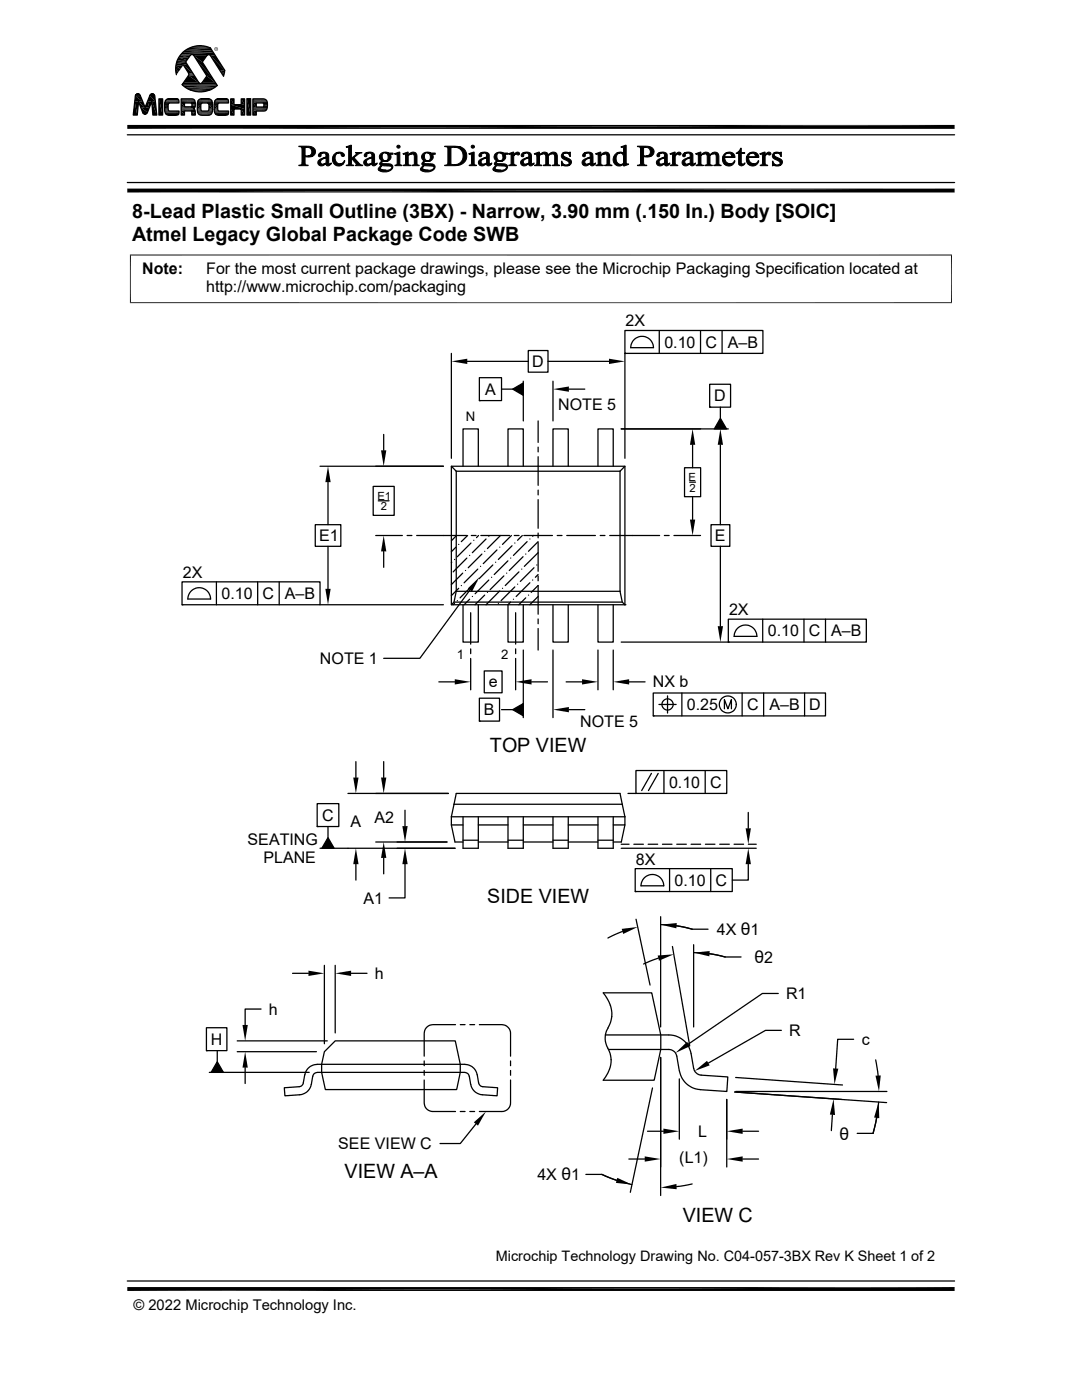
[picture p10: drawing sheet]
<svg xmlns="http://www.w3.org/2000/svg" width="216mm" height="279mm" viewBox="0 0 216 279" stroke-linecap="round" stroke-linejoin="round" font-family="sans-serif">
<g fill="none" stroke="#000" stroke-width=".25">
<path d="M27.1 18.9l-.5 4.1h.8l.2-2.7 .9 2.1a.49 .49 0 0 0 .4 .4 .49 .49 0 0 0 .5-.3M27.5 18.7l.5 .4 1 2.3 .9-2.4a.5 .5 0 0 1 .5-.3 .5 .5 0 0 1 .5 .4l.4 3.9h-.8l-.2-2.8-.9 2.2M27.5 18.7l-.4 .2M31.7 19.7h.7v3.3h-.7zM36.2 19.7h2.3a1.14 1.14 0 0 1 .4 1.6l-.3 .4 .3 .2 .1 1.1h-.7v-.6l-.2-.3h-1.3v.9h-.6zM36.3 16.9l.1 .1M36.4 17l1.6 1M36.6 13l1.1 1.8-1.4 2.1M38.1 18a5.1 5.1 0 0 0 3.7 0M38.7 11l2.6 4.2-1.2 1.5-.4-.2-2.7-4.1 1-1.4 .3-.1 .4 .2M42 9.5l2.8 4.6-.2 1.1-2.6-4.1-.4-.2-.3 .2-.9 1.3 2.9 4.7-1.5 .9M42 9.6a4.8 4.8 0 0 0-5.1 .5 4.8 4.8 0 0 0-1.7 4.8"/>
<path d="M46 19.7h.7v1.2h1.4v-1.2h.7v3.3h-.7v-1.2h-1.4v1.2h-.7zM49.3 19.7h.7v3.3h-.7zM49.3 19.7h.7M50.5 19.7h2a.84 .84 0 0 1 .9 1 1.09 1.09 0 0 1-.7 1.5h-1.6v.8h-.6zM25.4 36.4h165.1M25.4 26.9h165.1M33 20.2l.6-.5h1.6a.57 .57 0 0 1 .5 .3 .57 .57 0 0 1 0 .6h-2l-.2 .4v.7l.1 .3 .2 .2h1.9a.62 .62 0 0 1-.1 .6 .62 .62 0 0 1-.6 .2h-1.2a.96 .96 0 0 1-.9-1.2l.1-1.6M36.8 20.6h1.3l.2 .1v.5l-.1 .1h-1.4zM40.2 20.6h1.2l.2 .1 .1 1-.1 .4h-1.4l-.1-1.1zM42.3 20.2l-.3-.3-.4-.2h-1.5a.87 .87 0 0 0-.7 1.1v1a.94 .94 0 0 0 .9 1.2h1.1a.96 .96 0 0 0 1-1.2l-.1-1.6M42.9 20.2l.6-.5h1.6a.56 .56 0 0 1 .5 .9h-2l-.2 .4v.7l.1 .3 .2 .2h1.9a.62 .62 0 0 1-.1 .6 .62 .62 0 0 1-.6 .2h-1.2a.96 .96 0 0 1-1-1.2l.2-1.6M51.1 20.6h1.4l.1 .1v.5l-.1 .2h-1.4z"/>
<path d="M90.1 70.5v21M93.2 72.1h12.2M95.7 75.4h4.4v4.5h-4.4zM95.7 79.9h.1M100.1 77.7h2.2M102.3 77.7l2.1-1.3v2.5zM104.4 76.1v7.9M105.4 70h3.9v4.3h-3.9zM109.3 72.1h12.2M110.3 76.1v7.9M113.5 77.7h3.2M124.7 66h27.5v4.5h-27.5z"/>
<path d="M124.7 70.5h.1M124.7 70.5v21M126.6 67.7a2.27 2.27 0 0 1 2.5-.4 2.27 2.27 0 0 1 1.3 2.1h-4.5l.2-.9zM131.6 66v4.5M139.8 66v4.5M141.6 76.7h4.2v4.6h-4.2zM144.1 66v4.5M63.9 93h24.6M65.4 96.2v8.5M74.5 97.1h4.2v5.7h-4.2zM75.5 99.9h2.1M76.6 86.7v3.2"/>
<path d="M90.1 93h34.6v27.7h-34.6zM90.1 93l.9 1M91 94h32.7M91 94v24M92.4 93v-7.4h3v7.4M101.4 93v-7.4h3v7.4M107.4 84v4.3M107.4 89.2v1M107.4 91.1v5.8M107.4 97.8v1M107.4 99.7v5.7M110.3 93v-7.4h3.1v7.4"/>
<path d="M119.3 93v-7.4h3.1v7.4M123.7 94v24M124.7 93l-1 1M136.6 93.3h3.2v5.8h-3.2zM137.6 96.2h1.2M138.2 88.8v4.5M138.2 99.1v4.6M141.6 81.3h.1M143.7 88.8v15.9M143.7 83.5l1.3 2.1h-2.5zM143.7 81.3v2.2M145.3 85.6h-21.3"/>
<path d="M36.3 116.1h27.6v4.6h-27.6zM42 119.5a2.26 2.26 0 0 0-2.2-2.2 2.26 2.26 0 0 0-2.3 2.2h4.5M43.2 116.1v4.6M51.4 116.1v4.6M55.7 116.1v4.6M62.9 104.7h5.1v4.3h-5.1zM65.4 109v8.5M75 106.9h5.3M76.6 110v3.2M81.2 106.9h1M83.1 106.9h10M90.1 112.2v.1"/>
<path d="M90.7 111.7h.1M91 109.2l-.9 .9M91 118h32.7M91 118l-.4 2.2-.5 .5M91.1 106.9l-1 1M91.2 119.9h.1M91.5 117.4l-1.4 1.5M91.5 108.6h.1M92.1 116.9h.1M92.3 114.4l-2.2 2.3M92.9 113.9h.1M93.2 111.4l-2.8 2.7"/>
<path d="M93.3 106.9l-1.2 1.2M93.7 119.6l-1.1 1.1M93.7 110.8h.1M93.8 117.8l-10 13.6h-7.2M94 108.4l-2.8 2.7M94 106.9h1M94.3 119h.1M94.5 116.6l-2.7 2.7M94.5 107.8h.1M95.1 116h.1M95.3 113.6l-2.7 2.7M95.5 106.9l-.4 .4"/>
<path d="M95.9 113h.1M95.9 106.9h5.8M96.2 110.6l-2.8 2.7M96.7 118.8l-1.9 1.9M96.7 110h.1M97 107.6l-2.7 2.7M97.3 118.2h.1M97.5 115.8l-2.7 2.7M97.5 107h.1M98.1 115.2h.1M98.3 112.8l-2.7 2.7M98.9 112.2h.1"/>
<path d="M99.2 109.7l-2.8 2.8M99.7 117.9l-2.7 2.8M99.7 109.2h.1M99.9 106.9l-2.6 2.6M100.3 117.4h.1M100.5 114.9l-2.7 2.8M101.1 114.4h.1M101.3 111.9l-2.7 2.8M101.9 111.4h.1M102 106.9l-1.7 1.7M102.2 108.9l-2.8 2.8M102.4 119.6h.1"/>
<path d="M102.6 106.9h1M102.7 117.1l-2.7 2.8M102.7 108.4h.1M103.3 116.6h.1M103.5 114.1l-2.7 2.8M104.1 113.6h.1M104.2 106.9l-.9 .9M104.4 111.1l-2.8 2.8M104.5 106.9h5.7M104.9 119.3l-1.4 1.4M104.9 110.6h.1M105.2 108.1l-2.8 2.7"/>
<path d="M105.5 118.8h.1M105.7 116.3l-2.7 2.7M105.7 107.6h.1M106.3 115.8h.1M106.4 106.9l-.1 .1M106.6 113.3l-2.8 2.7M107.1 112.8h.1M107.4 114.7l-.6 .5M107.4 116.8l-1.4 1.4M107.4 119l-1.7 1.7M107.4 110.3l-2.8 2.7M107.4 108.1l-1.9 1.9"/>
<path d="M107.4 106.4v.9M107.4 108.3v5.7M107.4 115v.9M107.4 116.9v5.7M111.2 106.9h.9M113.1 106.9h5.7M119.8 106.9h.9M121.7 106.9h9.9M123.7 118l.5 2.2 .5 .5M132.6 106.9h.9M134.5 106.9h5.3M141.9 104.7h3.7v4.3h-3.7z"/>
<path d="M143.7 109v16M36.3 120.7h.1M63.9 120.7h24.6M87.6 136.1h3.1M90.6 120.2h33.6M90.7 120.4l-.3 .3M92.4 120.7v7.4h3v-7.4M93.9 122.3v6.2M93.9 129.5v1M93.9 131.4v6.3M95.7 139.3h4v4.6h-4zM96.6 133.9h3.6v4.4h-3.6z"/>
<path d="M99.4 120.4h.1M101.9 120.1l-.5 .6v7.4h3v-7.4M102.9 122.3v6.2M102.9 129.5v1M102.9 131.4v6.3M104.4 129.7v13.5M106.1 136.1h3.1M107.4 123.5v1M107.4 125.4v4.3M110.3 120.7v7.4h3.1v-7.4M110.3 129.7v13.5M113 136.1h3.1"/>
<path d="M119.3 120.7v7.4h3.1v-7.4M119.3 129.7v8M122.4 129.7v8M124 128.1h21.3M124.7 120.7h.1M125.5 136.1h3.2M130.3 138.3h34.4v4.6h-34.4zM133.2 138.9v3.4M136.1 138.3v4.6M145.3 123.6h27.6v4.5h-27.6zM145.3 128.1h.1M146.5 127h4.5"/>
<path d="M146.5 127a2.26 2.26 0 0 1 2.3-2.3 2.26 2.26 0 0 1 2.2 2.3M148.1 138.3v4.6M152.2 123.6v4.5M152.4 138.3v4.6M160.4 123.6v4.5M160.5 138.3v4.6M164.7 123.6v4.5M69.4 158.3h20.1M71 152v3.2M76.6 152v3.2M95.7 143.9h.1M100.1 141.6h2.2"/>
<path d="M102.3 141.6l2.1-1.2v2.5zM113.5 141.6h3.2M125.3 158.3h1.6M126.9 153.8h18.1v4.5h-18.1zM130 154.3l-2 3.5M130.3 142.9h.1M131.3 154.3l-1.9 3.5M131.5 140.6h3.4M132.5 153.8v4.5M140.7 153.8v4.5M144.5 141.5v-1.9l.7 1.9 .7-1.9v1.9M63.3 160.4h4.3v4.6h-4.3z"/>
<path d="M63.3 165h.1M63.9 169.3h26.9M65.4 165v2.2M65.4 167.2l1.3 2.1h-2.5zM71 172.5v3.1M75 168h14.2M76.6 171.2v3.2M80.8 172.5v6.7h-3.2M80.8 161.7v3.2M90.1 164.6l.7 3.4h1.6M90.1 163v1.6h2.3M90.1 163h34.6"/>
<path d="M90.6 160.5l.4-2.2h32.7l.5 2.2M90.6 160.5l-.5 2.5M90.6 160.5h33.6M92.4 167.7h3M95.4 164.6h6M95.4 168h6M95.4 163v6.3h-3v-6.3M101.4 167.7h3M104.4 164.6h5.9M104.4 168h5.9M104.4 163v6.3h-3v-6.3M110.3 167.7h3.1"/>
<path d="M113.4 164.6h5.9M113.4 168h5.9M113.4 163v6.3h-3.1v-6.3M119.3 167.7h3.1M122.4 163v6.3h-3.1v-6.3M124 168.5h1.5M124 169.3h26.9M124.2 160.5l.5 2.5M124.7 163v1.6h-2.3M124.7 164.6l-.7 3.4h-1.6M126.5 168.5h1.9M126.7 173.4h19.4v4.5h-19.4z"/>
<path d="M126.7 177.9h.1M128.7 175.1a2.27 2.27 0 0 1 2.4-.4 2.27 2.27 0 0 1 1.3 2.1h-4.5l.2-.9zM129.3 168.5h1.9M132.2 168.5h1.9M133.6 173.4v4.5M135 168.5h1.9M137.9 168.5h1.9M140.8 168.5h1.9M141.8 173.4v4.5M143.6 168.5h1.9M146.5 168.5h1.9M149.3 172.5v3.1h-3.2"/>
<path d="M149.3 162.1v3.2M149.3 168.5h1.6M58.4 194.2h3.2M64.7 192.7v15.6M66.9 192.7v13.4M70.1 194.2h3.1M124.2 185.9l-2.9 1.3M126.9 183.5l2.8 13.1M131.4 191.2l-3 1.2M131.8 182.9v22.1M131.8 184.5a22.6 22.6 0 0 1 6.3 .9h3.2M134.2 188.9l3.4 19.8"/>
<path d="M135 184.8l3.1 .6M138.4 188.5v16.5M138.4 190.1a22.5 22.5 0 0 1 6.3 .9h3.2M141.6 190.3l3.1 .7M155.3 198.3h-3.2l-14.7 10M41.2 205.1h4.1v4.6h-4.1zM41.2 209.7h.1M41.8 214h19.9M43.3 211.9l1.3 2.1h-2.5zM43.3 209.7v2.2M47.3 207.7h18M47.3 209.9h15.8"/>
<path d="M48.9 213.1v3.1M52.1 201.4h-3.2v3.2M63.3 214a.93 .93 0 0 0-.9 .8 5 5 0 0 1-.7 2.5l-.6 .7-.9 .4-3.3 .3-.2-1.6 3.4-.3 .4-.5 .3-1.8a2.55 2.55 0 0 1 2.5-2.1h29.5a2.54 2.54 0 0 1 2.4 2.1l.3 1.6 .4 .7 3.4 .3-.1 1.6-3-.2a2.48 2.48 0 0 1-2.3-2.1l-.3-1.6a.93 .93 0 0 0-.8-.8M63.3 214h29.5M64.7 209.9l2.2-2.2h23.9l1 4.7v1.6l-.7 3.4h-26.2l-.7-3.4v-1.6zM84.6 215.5v4.6a1.72 1.72 0 0 0 1.8 1.7h4.5M84.6 211.7v1M84.6 213.6v1M90.9 204.5h-4.5a1.76 1.76 0 0 0-1.8 1.7v4.6M91.8 204.5h1M93.7 204.5h1M95.7 204.5h4.5a1.76 1.76 0 0 1 1.7 1.7v4.6"/>
<path d="M101.9 211.7v1M101.9 213.6v1M101.9 215.5v4.6a1.72 1.72 0 0 1-1.7 1.7h-4.5M120.8 206.5h12.7a4.5 4.5 0 0 1 4.4 3.8M121.3 205.1a5.6 5.6 0 0 0-.5-6.4l-.4-.6h9.6l1.8 8.4v2.9l-1.3 6.2h-10.1l1.2-2.2M121.3 205.2a4.1 4.1 0 0 0 .2 4.3 4.8 4.8 0 0 1 .1 3.9M121.4 209.4h12.1a1.62 1.62 0 0 1 1.5 1.4l.6 2.9M130.2 217.1l-4.4 20.9M131.8 211v27.6M135.6 215.3v12.1M135.6 213.7a4.5 4.5 0 0 0 4.1 3.8l5.3 .3 .2-2.9-5.3-.3M137.9 210.3l.5 2.9a1.64 1.64 0 0 0 1.5 1.4"/>
<path d="M145 219.4v13.5M146.6 217.9l30.3 2.1M146.8 215l21.3 1.5M146.8 217.8h30.2M155.9 205.6h-3.2l-11.3 6.6M170.3 207.4h-3.1l-.4 5.9M174.7 211.5l.5 3.2M175.3 219.9l-.4 3.2-.7 3.1M91.8 221.8h1M93.7 221.8h1M95 224.3l-3.2 3.9h-4M116.9 234.4h3.2l2.9 1.2 3.1 .8"/>
<path d="M120.1 234.4l2.9 1.2M125.5 231.3h3.2M129.2 225.8h3.2M138.1 236.3l-3.1 .5M148.2 231.3h3.2M148.2 225.8h3.2M166.1 222.5l-.2 3.1M174.9 223.1l-.7 3.1h-3.2M25.4 255.7h165.1"/>
<circle cx="133.2" cy="140.6" r="1.12"/>
<circle cx="145.2" cy="140.6" r="1.69"/>
</g>
<g fill="#000">
<path d="M27 19.1l1 .1h-1zM27 19.1h1v.1zM27 19.2l1.5 1.1h-1.6zM27 19.2h1l.5 1.1zM27 19.1h1zM27.1 19h.9zM27.1 19l.9 .1zM27.1 18.9h.8zM27.1 18.9l.8 .1zM27.2 18.8l.7 .1zM27.2 18.8h.6zM27.2 18.8h.5z"/>
<path d="M27.3 18.7l.4 .1zM27.3 18.7h.4zM27.4 18.7h.2zM27.4 18.7h.3zM27.5 18.7h.1zM29.9 19.1l1.1 1.1h-1.6zM29.9 19.1h1l.1 1.1zM29.9 19.1h1zM29.9 19l1 .1zM29.9 19h.9zM30 19h.8zM30 18.9h.8z"/>
<path d="M30 18.9l.8 .1zM30.1 18.8l.7 .1zM30.1 18.8h.6zM30.1 18.8h.5zM30.2 18.7l.4 .1zM30.2 18.7h.4zM30.2 18.7h.3zM30.3 18.7h.2zM31.7 19.7l.7 3.3h-.7zM31.7 19.7h.7v3.3zM33.5 19.7h2zM33.5 19.7h1.9z"/>
<path d="M33.5 19.7h1.8zM33.6 19.7h1.7zM35 13.8l.6 .6h-.5zM35 13.8h1l-.4 .6zM35.1 13.2l.9 .6h-1zM35.1 13.2h1.4l-.5 .6zM35.1 14.4l.1 .5zM35.1 14.4h.5l-.4 .5zM35.1 13l1.4 .2h-1.4zM35.1 13h1.5l-.1 .2zM35.3 12.4l1.9 .2h-2zM35.3 12.4h1.7l.2 .2z"/>
<path d="M35.4 12l1.6 .4h-1.7zM35.4 12h1.9l-.3 .4zM35.6 11.5l1.7 .5h-1.9zM35.6 11.5h2.1l-.4 .5zM36.6 13l1.9 1.6h-.9zM36.6 13h.8l1.1 1.6zM37.6 15.1l2.1 1.4h-3.1zM37.6 15.1h1.2l.9 1.4zM37.6 14.6l.9 .1zM37.7 14.7h.9zM37.7 15l1.1 .1zM37.7 14.7l.9 .1z"/>
<path d="M37.7 14.9l1 .1zM37.7 14.8l1 .1zM37.7 14.9h1zM38.7 11.1l1.7 1.3h-.9zM38.7 11.1h2.6l-.9 1.3zM38.7 18.2l1.9 .1zM39 9.2h1.8zM39.3 18.3h1.3zM39.5 12.4l2.6 2.8h-.8zM39.5 12.4h.9l1.7 2.8zM39 9.2h1.7zM39.6 9.1l1.1 .1z"/>
<path d="M39.6 9.1h.6zM39.9 19.7l2 .1zM39.9 19.7h2zM40 19.7h1.9zM40 19.7h1.8zM40.1 19.7h1.7zM40.1 19.7h1.6zM41.3 15.2l1.7 1.3h-2.7zM41.3 15.2h.8l.9 1.3zM41.6 10.9h1.2zM41.7 10.9h1.2zM41.8 10.9l1.1 .1z"/>
<path d="M41.9 11h1zM41.9 11l1 .1zM42 11.1l2.9 3h-1zM42 11.1h.9l2 3zM42.8 9.8v.1zM42.8 9.7v.1zM42.8 9.9l.1 .2zM42.9 9.5l-.1 .2zM42.9 9.7l-.1 .1zM42.9 9.9v.2zM42.9 10.1h.1zM42.8 9.7l.1-.1z"/>
<path d="M42.9 10l.1 .1zM42.9 9.5h.1zM43 10.1l.1 .1zM43 9.4l.1 .1zM43.1 10.1h.2zM43.1 9.4l.2 .1zM43.3 10.1h.1zM43.3 19.7h2zM43.3 9.4v.2zM43.4 9.9l-.1 .1zM43.4 19.7h1.9zM43.4 19.7h1.8z"/>
<path d="M43.3 9.6l.1 .1zM43.3 9.4l.1 .1zM43.3 10l.2-.1zM43.4 9.8v.1zM43.4 9.7v.1zM43.5 19.7h1.7zM43.4 9.5l.1 .2zM43.5 9.8l-.1 .1zM43.5 9.7l-.1 .1zM43.9 14.1l.9 .5h-.6zM43.9 14.1h1l-.1 .5zM44.2 14.6l.4 .6z"/>
<path d="M44.2 14.6h.6l-.2 .6zM46 19.7l.7 1.2h-.7zM46 19.7h.7v1.2zM48.1 19.7l.7 1.2h-.7zM48.1 19.7h.7v1.2zM49.3 19.7l.7 3.3h-.7zM49.3 19.7h.7v3.3zM25.4 37.6h165.1l-165.1 .8zM25.4 38.4l165.1-.8v.8zM25.4 24.9h165.1l-165.1 .8zM25.4 25.7l165.1-.8v.8zM26.9 20.3h.7z"/>
<path d="M26.9 20.3l.5 2.7h-.8zM26.9 20.3h.7l-.2 2.7zM27.6 20.3h.9zM27.6 20.3l1.4 1.1h-.9zM27.6 20.3h.9l.5 1.1zM28.1 21.4l1.3 1h-.9zM28.1 21.4h1.7l-.4 1zM28.5 22.4h.9zM28.5 22.4l.9 .1zM28.5 22.5h.9zM28.5 22.5l.8 .1zM28.6 22.6h.7z"/>
<path d="M28.6 22.6l.7 .1zM28.6 22.7h.7zM28.6 22.7h.6zM28.7 22.7h.5zM28.7 22.7l.4 .1zM28.8 22.8h.3zM28.8 22.8h.2zM28.9 22.8h.1zM29.4 20.2l.4 1.2h-.8zM29.4 20.2h.9l-.5 1.2zM30.3 20.2l1 2.8h-.8zM30.3 20.2h.7l.3 2.8z"/>
<path d="M32.9 20.7l.7 .1zM32.9 20.7h.7zM32.9 20.8h.7zM32.9 20.8l.6 .2h-.6zM32.9 20.8h.7l-.1 .2zM32.9 21l.6 .7h-.6zM32.9 21h.6v.7zM32.9 21.7l.7 .1h-.7zM32.9 21.7h.6l.1 .1zM32.9 21.8h.7zM32.9 21.8l.7 .1zM32.9 21.9l.7 .1z"/>
<path d="M32.9 22h.7zM32.9 20.6h1zM32.9 20.6h.9zM32.9 20.6h.8zM32.9 20.6l.7 .1zM32.9 22l.8 .1zM32.9 22.1h.8zM32.9 22.1h.9zM32.9 22.1l.9 .1zM33.4 22.9l2 .1zM33.5 23h1.7zM33.5 23h1.9z"/>
<path d="M33.6 23h1.6zM33.6 23h1.4zM36.2 20.6l.6 .7h-.6zM36.2 20.6h.6v.7zM36.2 22.1l.6 .9h-.6zM36.2 22.1h.6v.9zM38.1 20.6h.8zM38.1 22.1h.8zM38.1 20.6h.9zM38.1 21.3h.8zM38.1 22.1l.8 .1zM38.2 22.2h.7z"/>
<path d="M38.2 20.6h.8zM38.2 21.3h.7zM38.2 22.2l.7 .1zM38.2 20.6l.8 .1zM38.2 21.2l.7 .1zM38.2 22.3l.7 .1zM38.3 20.7h.7zM38.2 21.2h.7zM38.3 21.2h.6zM38.3 22.4h.7zM38.3 22.4l.7 .6h-.7zM38.3 22.4h.7v.6z"/>
<path d="M38.3 20.7l.7 .1zM38.3 20.8l.7 .1zM38.3 21.1l.6 .1zM38.3 20.9l.7 .1h-.7zM38.3 20.9h.7v.1zM38.3 21l.7 .1zM38.3 21.1h.6zM38.3 21.1h.7zM39.4 20.7l.7 .1zM39.4 20.7h.7zM39.4 20.8h.7zM39.4 20.8l.7 .2h-.7z"/>
<path d="M39.4 20.8h.7v.2zM39.4 21l.7 .7h-.7zM39.4 21h.7v.7zM39.4 21.7l.7 .1h-.7zM39.4 21.7h.7v.1zM39.4 21.8h.7zM39.4 21.8l.7 .1zM39.4 21.9l.7 .1zM39.4 22h.8zM39.4 20.6h1zM39.4 20.6h.9zM39.4 20.6h.8z"/>
<path d="M39.4 20.6l.8 .1zM39.4 20.7h.8zM39.4 22l.8 .1zM39.4 22.1h.8zM39.4 22.1h.9zM39.4 22.1l1 .1zM39.9 22.9l1.8 .1zM39.9 22.9h2zM40.1 23h1.3zM40.1 23h1.6zM41.3 20.6h1.1zM41.4 20.6h1z"/>
<path d="M41.5 20.6h.9zM41.4 22.2h1zM41.5 22.1h.9zM41.6 20.6l.8 .1zM41.6 22.1h.8zM41.6 20.7h.8zM41.6 22l.8 .1zM41.6 20.7l.8 .1zM41.7 20.8h.7zM41.7 22h.7zM41.7 20.8l.7 .2h-.7zM41.7 20.8h.7v.2z"/>
<path d="M41.7 21.8h.7zM41.7 21.8l.7 .1zM41.7 21.9l.7 .1zM41.7 21.9h.7zM41.7 21l.7 .7h-.7zM41.7 21h.7v.7zM41.7 21.7l.7 .1h-.7zM41.7 21.7h.7v.1zM42.7 20.7l.8 .1zM42.7 20.7h.8zM42.7 20.8h.8zM42.7 20.8l.7 .2h-.7z"/>
<path d="M42.7 20.8h.8l-.1 .2zM42.7 21l.7 .7h-.7zM42.7 21h.7v.7zM42.7 21.7l.8 .1h-.8zM42.7 21.7h.7l.1 .1zM42.7 21.8h.8zM42.7 21.8l.8 .1zM42.7 21.9l.8 .1zM42.8 20.6h1zM42.8 20.6h.9zM42.8 20.6h.8zM42.8 20.6l.7 .1z"/>
<path d="M42.8 20.7h.7zM42.8 22h.7zM42.8 22l.8 .1zM42.8 22.1h.8zM42.8 22.1l.9 .1zM43.3 22.9l2 .1zM43.4 23h1.7zM43.4 23h1.9zM43.5 23h1.6zM43.5 23h1.4zM46 20.9l2.8 .9h-2.8zM46 20.9h2.8v.9z"/>
<path d="M46 21.8l.7 1.2h-.7zM46 21.8h.7v1.2zM48.1 21.8l.7 1.2h-.7zM48.1 21.8h.7v1.2zM50.5 20.6l.6 .8h-.6zM50.5 20.6h.6v.8zM50.5 22.2l.6 .8h-.6zM50.5 22.2h.6v.8zM52.4 20.6h.9zM52.5 20.6h.8zM52.5 21.4h.8zM52.5 21.3l.8 .1z"/>
<path d="M52.5 21.3h.8zM52.6 20.6h.7zM52.6 21.3h.7zM52.6 20.6l.7 .1zM52.6 21.2l.7 .1zM52.6 20.7h.8zM52.6 20.7l.8 .1h-.7zM52.6 20.7h.8v.1zM52.6 21.1h.7zM52.6 21.1h.8zM52.6 21.1l.7 .1zM52.6 21.2h.7z"/>
<path d="M52.7 20.8l.7 .3h-.7zM52.7 20.8h.7v.3zM52.7 21.1h.7zM90.1 72.1l3.1-.5v1zM102.3 77.7l2.1-1.3v2.5zM110.3 77.7l3.2-.6v1.1zM121.5 71.6l3.2 .5-3.2 .5zM65.4 93l.6 3.2h-1.1zM76 89.9h1.1l-.5 3.1zM138.2 85.6l.5 3.2h-1zM143.7 85.6l.6 3.2h-1.1zM143.7 83.5l1.3 2.1h-2.5z"/>
<path d="M64.9 117.5h1.1l-.6 3.2zM76.6 106.9l.5 3.1h-1.1zM93.3 117.4l2.4-2.2-1.5 2.9zM137.7 103.7h1l-.5 3.2zM90.7 135.6l3.2 .5-3.2 .5zM102.9 136.1l3.2-.5v1zM116.1 135.6l3.2 .5-3.2 .5zM122.4 136.1l3.1-.5v1zM143.2 125h1.1l-.6 3.1zM70.5 155.2h1l-.5 3.1zM76 155.2h1.1l-.5 3.1zM102.3 141.6l2.1-1.2v2.5z"/>
<path d="M110.3 141.6l3.2-.5v1.1zM65.4 167.2l1.3 2.1h-2.5zM71 169.3l.5 3.2h-1zM76.6 168l.5 3.2h-1.1zM80.3 164.9h1l-.5 3.1zM80.8 169.3l.5 3.2h-1zM148.8 165.3h1l-.5 3.2zM149.3 169.3l.5 3.2h-1zM61.6 193.7l3.1 .5-3.1 .6zM66.9 194.2l3.2-.5v1.1zM124.1 185.4l3.2-.4-2.9 1.4zM131.2 190.7l3.3-.2-3 1.2z"/>
<path d="M131.8 184.5l3.2-.3v1.1zM138.4 190.1l3.2-.3-.1 1.1zM43.3 211.9l1.3 2.1h-2.5zM48.9 209.9l.5 3.2h-1zM48.4 204.6h1l-.5 3.1zM134.8 210.1l2.3-2.2 .6 .9zM138.6 213.7l2.5-2 .5 .9zM166.2 213.2l1.1 .1-.8 3.1zM174.7 214.7l1-.1-.3 3.2zM94.6 224l2.4-2.2-1.6 2.8zM123.2 235.1l2.9 1.3-3.2-.3zM128.7 230.8l3.1 .5-3.1 .5z"/>
<path d="M132.4 225.2l3.2 .6-3.2 .5zM131.8 237l3.2-.7v1zM145 231.3l3.2-.5v1zM145 225.8l3.2-.6v1.1zM166.3 219.3l.3 3.2-1-.1zM175.3 219.9l.2 3.3-1.1-.2zM25.4 256.9h165.1l-165.1 .7zM25.4 257.6l165.1-.7v.7z"/>
</g>
<g fill="none" stroke="#000" stroke-width=".2">
<path d="M33 20h2.7M33.1 19.9h2.6M33.1 19.9h2.5M33.2 19.9h2.4M33.3 19.8h2.3M33.4 19.8h2.1M35.9 11h2.1M36 11h2M36.2 19.7l2.4 .1M36.2 19.8h2.5M36.2 19.9h2.6M36.3 16.9h7"/>
<path d="M36.4 17h6.9M36.5 16.7h6.6M36.5 16.6h3.3M36.6 16.5h3.1M36.9 17.4h6M37.5 17.7h4.9M37.8 9.5h4.2M37.9 9.4h4M38.2 10.9h-2.2M38.4 9.3h3M38.4 9.2h2.9M38.4 10.9h3.2"/>
<path d="M38.5 11h2.9M38.6 11h2.7M38.7 11.1h2.6M38.7 18.3h2.5M39.6 20h2.6M39.6 19.9h2.6M39.7 19.8h2.4M39.8 19.8h2.2M39.9 19.8h2M40.2 16.6h2.9M40.3 16.6h2.7M42.8 10.9h-6.8"/>
<path d="M42.9 20h2.7M43 19.9h2.6M43 19.9h2.5M43.1 19.9h2.4M43.1 19.8h2.4M43.2 19.8h2.2M50.5 19.7l2.4 .1M50.5 19.8h2.5M50.5 19.9h2.6M50.5 20h2.7M32.9 20.5h2.8M32.9 22.2h2.8"/>
<path d="M32.9 22.3h2.8M32.9 20.4h2.8M32.9 20.3h2.8M32.9 22.4h2.8M32.9 22.5h2.8M32.9 20.2h2.8M33 20.1h2.7M33 22.6h2.7M33 22.7h2.7M33.1 22.8h2.6M33.3 22.9h2.3M33.3 22.9h2.2"/>
<path d="M35.6 22.8l-2.4 .1M36.2 20.1h2.7M36.2 20.2h2.7M36.2 21.4h2.7M36.2 21.5h2.7M36.2 21.6h2.6M36.2 21.7h2.4M36.2 21.7h2.5M36.2 21.8h2.6M36.2 21.9h2.7M36.2 22h2.7M36.2 22.1h2.7"/>
<path d="M38.7 21.6l-2.5 .1M39.4 20.5h3M39.4 22.2h3M39.4 20.4h3M39.4 22.4h3M39.4 22.5h2.9M39.4 20.2h3M39.5 22.6h2.8M39.5 20.1h2.8M39.5 22.7h2.7M39.6 22.8h2.6M39.7 22.9h2.4"/>
<path d="M39.8 22.9h2.2M42.8 22.2h2.8M42.8 20.5h2.8M42.8 20.4h2.8M42.8 22.3h2.8M42.8 20.3h2.8M42.8 22.4h2.8M42.8 22.5h2.8M42.8 20.2h2.8M42.9 22.6h2.7M42.9 20.1h2.7M42.9 22.7h2.7"/>
<path d="M43 22.8h2.6M43.2 22.9h2.2M45.5 22.8l-2.4 .1M50.5 20.1h2.7M50.5 20.2h2.8M50.5 20.4h2.8M50.5 20.5h2.8M50.5 21.4h2.8M50.5 21.7h2.8M50.5 21.8h2.8M50.5 22h2.7M50.5 22h2.6"/>
<path d="M50.5 22.1h2.5M50.5 22.1h2.4M26 50.8v9.7M189.9 50.8v9.7M189.9 50.9h-164M25.9 60.4h164"/>
</g>
<g fill="#000" stroke="#000" stroke-width=".2">
<path d="M80.4 30.7h.3zM118.9 30.7h.2zM123.9 29.3l.3 .1zM151.6 30.7h.3z"/>
<path d="M60.2 29.4h1.1l-.4 .1v1.6h1.5l-1.5 .1v1.6l.6 .3h-1.9v-.1a.5 .5 0 0 0 .7-.6z" fill-rule="evenodd"/>
<path d="M59.6 29.2h1.6a1.27 1.27 0 0 1 1.7 1.5l-.5 .4h-1a.87 .87 0 0 0 .8-.9 .87 .87 0 0 0-.9-.8h-1.1z" fill-rule="evenodd"/>
<path d="M60.9 31.2h1.3z" fill-rule="evenodd"/>
<path d="M63.6 30.7l.3-.2h.6a.54 .54 0 0 0-.5 .7l-.3 .1-.2-.2z" fill-rule="evenodd"/>
<path d="M63.6 32l.9-.5h.6l-.6 .2a.54 .54 0 0 0-.5 .5 .54 .54 0 0 0 .4 .6h.5a.76 .76 0 0 1-1.1 .3 .76 .76 0 0 1-.2-1.1z" fill-rule="evenodd"/>
<path d="M63.9 30.5a1.1 1.1 0 0 1 1.7 .6v1.5l.1 .1 .3 .1a.48 .48 0 0 1-.5 .3 .48 .48 0 0 1-.4-.4l-.3-.1 .3-.1v-1h-.5a.45 .45 0 0 0 .5-.4 .45 .45 0 0 0-.3-.5z" fill-rule="evenodd"/>
<path d="M64.4 32.8l.7-.1z" fill-rule="evenodd"/>
<path d="M65.7 32.7l.4-.2-.1 .3z" fill-rule="evenodd"/>
<path d="M66.6 30.9l.5-.4h.5a.99 .99 0 0 0-.6 1.6l.5 .5 1 .1a1.32 1.32 0 0 1-1.8 0 1.32 1.32 0 0 1-.1-1.8z" fill-rule="evenodd"/>
<path d="M67.1 30.5a1.03 1.03 0 0 1 1.6 .6v.1a.46 .46 0 0 1-.5-.1 .46 .46 0 0 1-.2-.4z" fill-rule="evenodd"/>
<path d="M67.8 32.7l.5-.1 .5-.5-.3 .6z" fill-rule="evenodd"/>
<path d="M69.1 29.3l.2 .1z" fill-rule="evenodd"/>
<path d="M69.1 29.3l1-.3v3.7l.5 .4h-1.5l.3-.2 .2-.3v-3l-.1-.2z" fill-rule="evenodd"/>
<path d="M70.9 30.4h1.3l-.7 .4-.9 .7 1.1 1.1 .7 .5h-1.5l.2-.3-1-1.2 1-.8v-.2z" fill-rule="evenodd"/>
<path d="M72.8 30.7l.2-.2h.7a.54 .54 0 0 0-.5 .7 .31 .31 0 0 1-.5 0 .31 .31 0 0 1 .1-.5z" fill-rule="evenodd"/>
<path d="M72.7 32l.9-.5h.6l-.6 .2a.53 .53 0 0 0-.5 .6 .53 .53 0 0 0 .5 .5h.5a.77 .77 0 0 1-1.1 .3 .77 .77 0 0 1-.3-1.1z" fill-rule="evenodd"/>
<path d="M73 30.5a1.06 1.06 0 0 1 1.7 .6l.1 1.5 .3 .2a.48 .48 0 0 1-.5 .3 .48 .48 0 0 1-.4-.4l-.2-.1 .2-.1v-1h-.5a.46 .46 0 0 0 .5-.4 .46 .46 0 0 0-.2-.5z" fill-rule="evenodd"/>
<path d="M73.6 32.8l.6-.1z" fill-rule="evenodd"/>
<path d="M74.9 32.7l.3-.2-.1 .3z" fill-rule="evenodd"/>
<path d="M75.7 33.3l.5-.2a.44 .44 0 0 0-.3 .5 .44 .44 0 0 0 .5 .3l.6 .1h-1.4a.42 .42 0 0 1 .1-.7z" fill-rule="evenodd"/>
<path d="M76 30.6l.6-.2 .9 .1h-.7a.84 .84 0 0 0-.5 .8 .84 .84 0 0 0 .5 .8h.7l-1.1 .1-.2 .1v.3l1 .1a.85 .85 0 0 1 1.2 .7l-.5 .6a2.24 2.24 0 0 1-1.8 .2l-.5-.2h1.4a.83 .83 0 0 0 1.1-.7l-.3-.2h-1.2a.53 .53 0 0 1-.6 0 .53 .53 0 0 1-.2-.6l.5-.4-.5-.3a.83 .83 0 0 1 .2-1.2z" fill-rule="evenodd"/>
<path d="M76.4 32.2l1-.1z" fill-rule="evenodd"/>
<path d="M76.8 30.5l1.6 .1v.2h-.5a.82 .82 0 0 1-.4 1.3h-.6a.81 .81 0 0 0 .6-.8 .81 .81 0 0 0-.7-.8z" fill-rule="evenodd"/>
<path d="M78.7 30.7h.3z" fill-rule="evenodd"/>
<path d="M78.7 30.7l1.1-.3v2.1a.37 .37 0 0 0 .4 .5v.1h-1.4l.4-.4v-1.5l-.1-.4z" fill-rule="evenodd"/>
<path d="M80.4 30.7l1-.3v.5h-.5z" fill-rule="evenodd"/>
<path d="M80.9 30.9l1.3-.2-.8 .4 .1 1.6 .4 .4h-1.4l.4-.4z" fill-rule="evenodd"/>
<path d="M81.7 30.7a.83 .83 0 0 1 .9-.4 .83 .83 0 0 1 .6 .8v1.6l.5 .4h-1.5l.3-.2 .2-.2-.1-1.7-.2-.3z" fill-rule="evenodd"/>
<path d="M84.1 33.3l.5-.2a.44 .44 0 0 0-.2 .5 .44 .44 0 0 0 .4 .3l.6 .1h-1.4a.42 .42 0 0 1 .1-.7z" fill-rule="evenodd"/>
<path d="M84.5 30.6l.5-.2 .9 .1h-.7a.84 .84 0 0 0-.5 .8 .84 .84 0 0 0 .5 .8h.7l-1.1 .1-.2 .1v.3l1.1 .1a.82 .82 0 0 1 1.1 .8l-.5 .5a2.24 2.24 0 0 1-1.8 .2l-.5-.2h1.4a.83 .83 0 0 0 1.2-.7l-.4-.2h-1.2a.53 .53 0 0 1-.6 0 .53 .53 0 0 1-.2-.6l.5-.4-.4-.3a.83 .83 0 0 1 .2-1.2z" fill-rule="evenodd"/>
<path d="M84.8 32.2l1-.1z" fill-rule="evenodd"/>
<path d="M85.2 30.5l1.6 .1v.2h-.5a.82 .82 0 0 1-.4 1.3h-.6a.81 .81 0 0 0 .6-.8 .81 .81 0 0 0-.7-.8z" fill-rule="evenodd"/>
<path d="M88.7 29.2h2l1.3 .2-2 .1v3.3l1.9 .1-1 .2h-2.2v-.1a.46 .46 0 0 0 .7-.5v-2.8a.44 .44 0 0 0-.7-.4z" fill-rule="evenodd"/>
<path d="M90.7 29.4h1.3l.6 .4 .5 .7v.8a1.77 1.77 0 0 1-1.2 1.6h-1.2a1.66 1.66 0 0 0 1.7-1.8 1.66 1.66 0 0 0-1.7-1.7z" fill-rule="evenodd"/>
<path d="M93.6 30.7h.3z" fill-rule="evenodd"/>
<path d="M93.6 30.7l1-.3v2.1a.36 .36 0 0 0 .1 .4 .36 .36 0 0 0 .4 .1v.1h-1.5v-.1a.38 .38 0 0 0 .5-.5v-1.6l-.1-.1z" fill-rule="evenodd"/>
<path d="M95.7 30.7l.2-.2h.6a.44 .44 0 0 0-.4 .6 .31 .31 0 0 1-.5 .1 .31 .31 0 0 1 .1-.5z" fill-rule="evenodd"/>
<path d="M95.6 32l.9-.5h.6l-.6 .2a.53 .53 0 0 0-.5 .5 .53 .53 0 0 0 .5 .6h.4a.77 .77 0 0 1-1 .3 .77 .77 0 0 1-.3-1.1z" fill-rule="evenodd"/>
<path d="M95.9 30.5l.5-.1a.98 .98 0 0 1 1.2 .5v1.7l.4 .2a.48 .48 0 0 1-.5 .3 .48 .48 0 0 1-.4-.4l-.2-.1 .2-.1v-1h-.5a.47 .47 0 0 0 .5-.4 .47 .47 0 0 0-.2-.5z" fill-rule="evenodd"/>
<path d="M96.5 32.8l.6-.1z" fill-rule="evenodd"/>
<path d="M97.8 32.7l.3-.2-.1 .3z" fill-rule="evenodd"/>
<path d="M98.6 33.3l.5-.2a.44 .44 0 0 0-.3 .5 .44 .44 0 0 0 .5 .3l.6 .1h-1.4a.42 .42 0 0 1 .1-.7z" fill-rule="evenodd"/>
<path d="M98.9 30.6l.6-.2 .9 .1h-.7a.84 .84 0 0 0-.6 .8 .84 .84 0 0 0 .6 .8h.7l-1.1 .1-.2 .4 1.3 .1a.72 .72 0 0 1 .9 .6 .72 .72 0 0 1-.7 .8l-1.2 .2-.9-.3h1.4a.82 .82 0 0 0 1.1-.7l-.3-.2h-1.2a.52 .52 0 0 1-.6-.1 .52 .52 0 0 1-.2-.5l.4-.4-.4-.3a.83 .83 0 0 1 .2-1.2z" fill-rule="evenodd"/>
<path d="M99.3 32.2l1-.1z" fill-rule="evenodd"/>
<path d="M99.7 30.5l1.6 .1v.2h-.6a.82 .82 0 0 1-.3 1.3h-.6a.82 .82 0 0 0 .5-.8 .82 .82 0 0 0-.6-.8z" fill-rule="evenodd"/>
<path d="M101.5 30.7h.2z" fill-rule="evenodd"/>
<path d="M101.5 30.7l1-.3v.5h.2l-.2 .3v1.5l.5 .4h-1.5l.5-.4v-1.7l-.1-.2z" fill-rule="evenodd"/>
<path d="M102.7 30.7h.2l-.4 .2z" fill-rule="evenodd"/>
<path d="M102.7 30.7l.2-.2a.4 .4 0 0 1 .5-.1 .4 .4 0 0 1 .2 .5h-.2z" fill-rule="evenodd"/>
<path d="M104.1 30.7l.3-.2h.6a.54 .54 0 0 0-.5 .7 .31 .31 0 0 1-.5 0 .31 .31 0 0 1 .1-.5z" fill-rule="evenodd"/>
<path d="M104 32l.9-.5h.6l-.6 .2a.53 .53 0 0 0-.5 .6 .53 .53 0 0 0 .5 .5h.5a.77 .77 0 0 1-1.1 .3 .77 .77 0 0 1-.3-1.1z" fill-rule="evenodd"/>
<path d="M104.4 30.5a1.06 1.06 0 0 1 1.6 .6l.1 1.5 .3 .2a.48 .48 0 0 1-.5 .3 .48 .48 0 0 1-.4-.4l-.2-.1 .2-.1v-1h-.4a.46 .46 0 0 0 .4-.4 .46 .46 0 0 0-.2-.5z" fill-rule="evenodd"/>
<path d="M104.9 32.8l.6-.1z" fill-rule="evenodd"/>
<path d="M106.2 32.7l.4-.2-.2 .3z" fill-rule="evenodd"/>
<path d="M106.6 30.7h.3z" fill-rule="evenodd"/>
<path d="M106.6 30.7l1.1-.3v.5h-.6l-.1-.1z" fill-rule="evenodd"/>
<path d="M107.1 30.9l1.3-.2-.7 .4v1.6l.4 .4h-1.4v-.1a.4 .4 0 0 0 .4-.5z" fill-rule="evenodd"/>
<path d="M107.9 30.7l.1-.1a.84 .84 0 0 1 1.4 .3l.2 .1-.2 .1 .1 1.6 .4 .4h-1.5l.5-.4v-1.6l-.4-.4z" fill-rule="evenodd"/>
<path d="M109.5 30.8l.2-.2 .5 .1-.6 .3-.2-.1z" fill-rule="evenodd"/>
<path d="M109.7 30.6a.84 .84 0 0 1 .9-.2 .84 .84 0 0 1 .6 .7v1.4a.37 .37 0 0 0 .5 .5v.1h-1.5l.5-.4v-1.5l-.3-.5z" fill-rule="evenodd"/>
<path d="M112 32.2h.1a.95 .95 0 0 0 1 .8h.5l-1.6 .1z" fill-rule="evenodd"/>
<path d="M112.2 30.7l.2-.2h.5a.39 .39 0 0 0-.5 .3 .39 .39 0 0 0 .2 .5 1.68 1.68 0 0 1 1.4 .9l-.2 .7-.7 .1a.49 .49 0 0 0 .4-.5 .49 .49 0 0 0-.5-.5l-.2-.1a.78 .78 0 0 1-.6-1.2z" fill-rule="evenodd"/>
<path d="M112.4 30.5l.4-.1 .8 .1z" fill-rule="evenodd"/>
<path d="M112.2 33h1.4l-.3 .1z" fill-rule="evenodd"/>
<path d="M112.4 30.5l1.4-.1v.8l-.2-.1a.7 .7 0 0 0-.7-.6z" fill-rule="evenodd"/>
<path d="M116.4 30.7l.2-.2h.6a.54 .54 0 0 0-.5 .7 .31 .31 0 0 1-.4 0 .31 .31 0 0 1 .1-.5z" fill-rule="evenodd"/>
<path d="M116.4 31.9l.9-.4h.5l-.6 .2a.54 .54 0 0 0-.5 .5 .54 .54 0 0 0 .4 .6h.5a.79 .79 0 0 1-1 .3 .79 .79 0 0 1-.4-.9z" fill-rule="evenodd"/>
<path d="M116.6 30.5l.2-.1a.95 .95 0 0 1 1.5 .8v1.4l.4 .2a.48 .48 0 0 1-.5 .3 .48 .48 0 0 1-.4-.4l-.2-.1 .2-.1v-1h-.5a.45 .45 0 0 0 .5-.4 .45 .45 0 0 0-.2-.5z" fill-rule="evenodd"/>
<path d="M117.1 32.8l.7-.1z" fill-rule="evenodd"/>
<path d="M118.5 32.7l.3-.2-.1 .3z" fill-rule="evenodd"/>
<path d="M118.9 30.7l1-.3v.5h-.6z" fill-rule="evenodd"/>
<path d="M119.3 30.9l1.4-.2-.8 .4v1.4a.39 .39 0 0 0 .1 .4 .39 .39 0 0 0 .4 .1v.1h-1.5l.5-.4z" fill-rule="evenodd"/>
<path d="M120.1 30.7a.83 .83 0 0 1 .9-.3 .83 .83 0 0 1 .6 .7l.1 1.6 .4 .4h-1.4l.4-.4v-1.7l-.3-.3z" fill-rule="evenodd"/>
<path d="M122.8 30.7l.3-.2h.6a1.2 1.2 0 0 0-.8 1.2 1.2 1.2 0 0 0 .9 1.1h-1l-.2-.1a1.41 1.41 0 0 1 .2-2z" fill-rule="evenodd"/>
<path d="M123.1 30.5a1.12 1.12 0 0 1 1.3 .1z" fill-rule="evenodd"/>
<path d="M123.9 29.3l1-.3v3.3l.3 .5h-.8l-.4 .2a1.15 1.15 0 0 1-1.2-.2h1l.6-.2v-1.5l-.3-.5h.3v-.9v-.3z" fill-rule="evenodd"/>
<path d="M124.4 32.8l1-.1v.1l-1 .3z" fill-rule="evenodd"/>
<path d="M127.7 29.4h1.1l-.4 .1v1.6h1.6l-1.6 .1v1.2a.47 .47 0 0 0 .1 .5 .47 .47 0 0 0 .6 .1v.1h-1.9l.4-.2 .2-.3z" fill-rule="evenodd"/>
<path d="M127.2 29.2h1.6a1.31 1.31 0 0 1 1.7 1.3l-.4 .6h-1.2a.86 .86 0 0 0 .9-.7 .86 .86 0 0 0-.6-.9l-1.5-.1z" fill-rule="evenodd"/>
<path d="M128.4 31.2h1.4z" fill-rule="evenodd"/>
<path d="M131.2 30.7l.3-.2h.6l-.4 .2-.1 .3a.3 .3 0 0 1-.4 .2 .3 .3 0 0 1 0-.5z" fill-rule="evenodd"/>
<path d="M131.1 32l.9-.5h.6l-.7 .3a.5 .5 0 0 0-.4 .5 .5 .5 0 0 0 .5 .5h.5a.77 .77 0 0 1-1.1 .3 .77 .77 0 0 1-.3-1.1z" fill-rule="evenodd"/>
<path d="M131.5 30.5l1-.1a.65 .65 0 0 1 .6 .5l.1 1.7 .3 .2a.48 .48 0 0 1-.5 .3 .48 .48 0 0 1-.4-.4l-.2-.1 .2-.1v-1h-.4a.47 .47 0 0 0 .4-.4 .47 .47 0 0 0-.2-.5z" fill-rule="evenodd"/>
<path d="M132 32.8l.6-.1z" fill-rule="evenodd"/>
<path d="M133.3 32.7l.3-.2-.1 .3z" fill-rule="evenodd"/>
<path d="M133.7 30.7h.3z" fill-rule="evenodd"/>
<path d="M133.7 30.7l1-.3v.5h.2l-.2 .3v1.2a.45 .45 0 0 0 .6 .6v.1h-1.6l.5-.4v-1.8l-.1-.1z" fill-rule="evenodd"/>
<path d="M134.9 30.7h.3l-.5 .2z" fill-rule="evenodd"/>
<path d="M134.9 30.7a.49 .49 0 0 1 .5-.4 .49 .49 0 0 1 .5 .5 .47 .47 0 0 1-.7-.1z" fill-rule="evenodd"/>
<path d="M136.3 30.7l.3-.2h.6a.44 .44 0 0 0-.5 .6 .31 .31 0 0 1-.4 .1 .31 .31 0 0 1 0-.5z" fill-rule="evenodd"/>
<path d="M136.2 32l.9-.5h.6l-.6 .2a.53 .53 0 0 0-.5 .5 .53 .53 0 0 0 .5 .6h.5a.77 .77 0 0 1-1.1 .3 .77 .77 0 0 1-.3-1.1z" fill-rule="evenodd"/>
<path d="M136.6 30.5l1-.1a.65 .65 0 0 1 .7 .5v1.7l.4 .2a.48 .48 0 0 1-.5 .3 .48 .48 0 0 1-.5-.4l-.2-.1 .2-.1v-1h-.4a.47 .47 0 0 0 .4-.4 .47 .47 0 0 0-.2-.5z" fill-rule="evenodd"/>
<path d="M137.1 32.8l.6-.1z" fill-rule="evenodd"/>
<path d="M138.4 32.7l.4-.2-.1 .3z" fill-rule="evenodd"/>
<path d="M138.8 30.7h.3z" fill-rule="evenodd"/>
<path d="M138.8 30.7l1.1-.3v.5h-.6l-.1-.1z" fill-rule="evenodd"/>
<path d="M139.3 30.9l1.3-.2-.7 .4v1.6l.5 .4h-1.5l.4-.4z" fill-rule="evenodd"/>
<path d="M140.1 30.7l.2-.1a.84 .84 0 0 1 1.3 .3l.2 .1-.2 .1 .1 1.6 .4 .4h-1.4l.4-.4v-1.7l-.4-.3z" fill-rule="evenodd"/>
<path d="M141.8 30.8l.1-.2 .5 .1-.8 .2z" fill-rule="evenodd"/>
<path d="M141.9 30.6a.85 .85 0 0 1 1-.2 .85 .85 0 0 1 .5 .9l.1 1.4 .4 .4h-1.5v-.1a.37 .37 0 0 0 .5-.5v-1.2a.52 .52 0 0 0-.5-.6z" fill-rule="evenodd"/>
<path d="M144.5 30.8l.3-.3 .6 .1-.5 .1-.3 .6h-.4z" fill-rule="evenodd"/>
<path d="M144.8 30.5a1.15 1.15 0 0 1 1.9 .9h-2.1l.3 .9 .8 .4h-1.2a1.51 1.51 0 0 1-.3-1.4h1.8a.62 .62 0 0 0-.6-.7z" fill-rule="evenodd"/>
<path d="M144.5 32.7h1.3a.84 .84 0 0 0 .8-.7 .94 .94 0 0 1-.9 1.1h-.6z" fill-rule="evenodd"/>
<path d="M147.8 29.6h.1v.8h.7v.2h-.7v1.9l.3 .3h-.8v-2.2l-.5-.1 .6-.4z" fill-rule="evenodd"/>
<path d="M147.4 32.8l.9-.1 .4-.2-.1 .3a.65 .65 0 0 1-1.2 0z" fill-rule="evenodd"/>
<path d="M149.2 30.9l.4-.4 .5 .1a.72 .72 0 0 0-.7 .7h-.4z" fill-rule="evenodd"/>
<path d="M149.6 30.5h.1a1.13 1.13 0 0 1 1.7 .9h-2a1.09 1.09 0 0 0 1.1 1.3h-1.3l-.2-.4v-1h1.7v-.4l-.3-.3z" fill-rule="evenodd"/>
<path d="M149.2 32.7h1.4a.84 .84 0 0 0 .7-.7 1.15 1.15 0 0 1-.7 1.1 1.15 1.15 0 0 1-1.3-.3z" fill-rule="evenodd"/>
<path d="M151.6 30.7l1.1-.3v.5h.1l-.1 .3v1.5l.5 .4h-1.5l.4-.4v-1.4v-.5z" fill-rule="evenodd"/>
<path d="M152.8 30.7h.3l-.4 .2z" fill-rule="evenodd"/>
<path d="M152.9 30.6a.43 .43 0 0 1 .6-.3 .43 .43 0 0 1 .3 .6h-.4l-.6-.2z" fill-rule="evenodd"/>
<path d="M154.1 32.2h.1a.95 .95 0 0 0 1 .8h.5l-1.6 .1z" fill-rule="evenodd"/>
<path d="M154.3 30.7l.2-.2h.5a.38 .38 0 0 0-.5 .2 .38 .38 0 0 0 .2 .5l.8 .4a.73 .73 0 0 1 .6 .6 .73 .73 0 0 1-.4 .8h-.5a.46 .46 0 0 0 .5-.4 .46 .46 0 0 0-.5-.5l-.3-.2a.93 .93 0 0 1-.8-.7z" fill-rule="evenodd"/>
<path d="M154.5 30.5l.4-.1 .8 .1z" fill-rule="evenodd"/>
<path d="M154.3 33h1.4l-.3 .1z" fill-rule="evenodd"/>
<path d="M154.5 30.5l1.4-.1v.8h-.1a.8 .8 0 0 0-.8-.7z" fill-rule="evenodd"/>
<circle cx="79.5" cy="29.3" r=".31"/>
<circle cx="94.3" cy="29.3" r=".31"/>
</g>
<path d="M37.3 9.7h4.8M37.5 17.9h4.9M36.2 20.4h2.7" fill="none" stroke="#000" stroke-width=".23"/>
<path d="M36.1 10.7h6.7M36.5 17.2h6.8M36.9 9.9h5.4" fill="none" stroke="#000" stroke-width=".34"/>
<path d="M35.1 12.8h2.3M36.4 10.3h6.2" fill="none" stroke="#000" stroke-width=".4"/>
<path d="M35.6 11.3h2.4" fill="none" stroke="#000" stroke-width=".42"/>
<path d="M36.3 16.8h6.9M38 18.1h3.8M50.5 21.5h2.8" fill="none" stroke="#000" stroke-width=".21"/>
<path d="M37 17.6h5.9" fill="none" stroke="#000" stroke-width=".3"/>
<g font-size="3.9">
<text x="26.4" y="43.5">8-Lead Plastic Small Outline (3BX) - Narrow, 3.90 mm (.150 In.) Body [SOIC]</text>
<text x="26.4" y="48.1">Atmel Legacy Global Package Code SWB</text>
<text x="97.7" y="150">TOP VIEW</text>
<text x="97.2" y="180.2">SIDE VIEW</text>
<text x="68.8" y="235.2">VIEW A–A</text>
<text x="136.2" y="243.8">VIEW C</text>
</g>
<g font-size="3.5">
<text x="150.5" y="192.2">θ2</text>
<text x="167.5" y="227.4">θ</text>
</g>
<g font-size="3.2">
<text x="28.4" y="54.7">Note:</text>
<text x="41.1" y="58.3">http://www.microchip.com/packaging</text>
<text x="41.1" y="54.7">For the most current package drawings, please see the Microchip Packaging Specification located at</text>
<text x="124.8" y="65.2">2X</text>
<text x="132.6" y="69.4">0.10</text>
<text x="140.8" y="69.4">C</text>
<text x="145.2" y="69.4">A–B</text>
<text x="106.2" y="73.3">D</text>
<text x="96.8" y="78.8">A</text>
<text x="111.4" y="81.8">NOTE 5</text>
<text x="142.5" y="80.1">D</text>
<text x="63.7" y="108">E1</text>
<text x="142.6" y="108">E</text>
<text x="36.5" y="115.3">2X</text>
<text x="44.2" y="119.5">0.10</text>
<text x="52.4" y="119.5">C</text>
<text x="56.9" y="119.5">A–B</text>
<text x="145.5" y="122.8">2X</text>
<text x="153.2" y="127">0.10</text>
<text x="161.4" y="127">C</text>
<text x="165.9" y="127">A–B</text>
<text x="63.8" y="132.5">NOTE 1</text>
<text x="97.5" y="137.2">e</text>
<text x="130.3" y="137.2">NX b</text>
<text x="96.6" y="142.8">B</text>
<text x="137.1" y="141.7">0.25</text>
<text x="149.1" y="141.7">C</text>
<text x="153.5" y="141.7">A–B</text>
<text x="161.4" y="141.7">D</text>
<text x="115.8" y="145.2">NOTE 5</text>
<text x="133.5" y="157.2">0.10</text>
<text x="141.7" y="157.2">C</text>
<text x="64.3" y="163.8">C</text>
<text x="69.9" y="165">A</text>
<text x="74.7" y="164.3">A2</text>
<text x="49.4" y="168.6">SEATING</text>
<text x="52.6" y="172.3">PLANE</text>
<text x="126.9" y="172.6">8X</text>
<text x="134.6" y="176.8">0.10</text>
<text x="142.8" y="176.8">C</text>
<text x="72.5" y="180.3">A1</text>
<text x="143" y="186.6">4X θ1</text>
<text x="74.8" y="195.4">h</text>
<text x="53.7" y="202.5">h</text>
<text x="156.8" y="199.4">R1</text>
<text x="42.1" y="208.5">H</text>
<text x="157.5" y="206.8">R</text>
<text x="172" y="208.5">c</text>
<text x="139.3" y="226.9">L</text>
<text x="67.5" y="229.3">SEE VIEW C</text>
<text x="135.6" y="232.1">(L1)</text>
<text x="107.2" y="235.5">4X θ1</text>
</g>
<g font-size="2.9">
<text x="98.9" y="251.7">Microchip Technology Drawing No. C04-057-3BX Rev K Sheet 1 of 2</text>
<text x="26.6" y="261.3">© 2022 Microchip Technology Inc.</text>
</g>
<g font-size="2.6">
<text x="93" y="84">N</text>
<text x="91.2" y="131.6">1</text>
<text x="100" y="131.6">2</text>
</g>
<g font-size="2.2">
<text x="137.4" y="96">E</text>
<text x="75.3" y="99.7">E1</text>
<text x="76" y="101.8">2</text>
<text x="137.6" y="98.1">2</text>
</g>
<text font-size=".6" x="43" y="10">R</text>
</svg>
